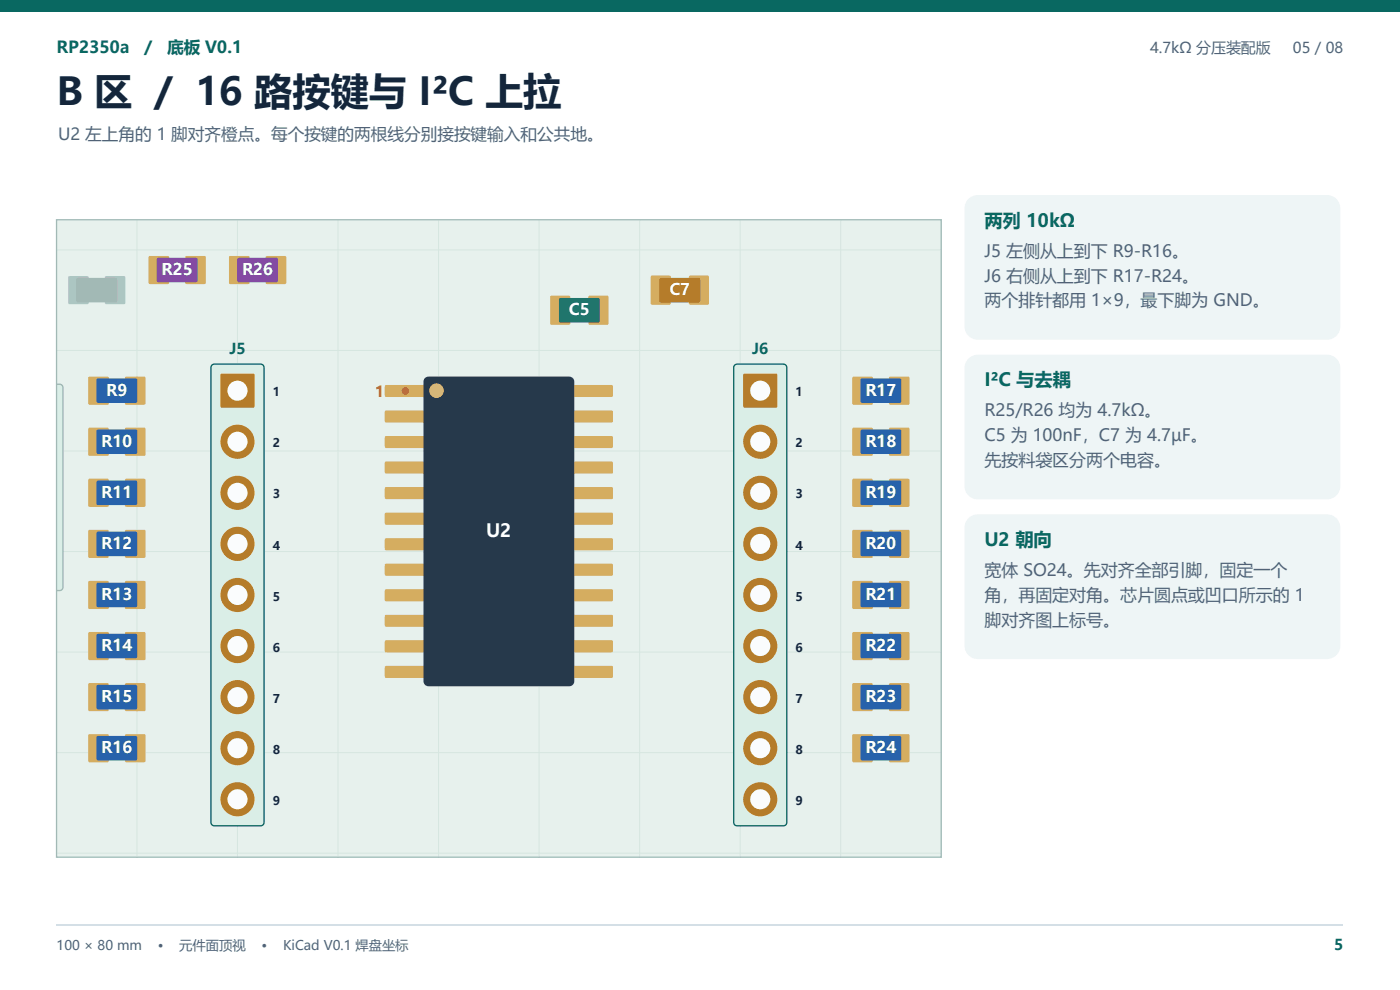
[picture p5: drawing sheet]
<svg xmlns="http://www.w3.org/2000/svg" width="297mm" height="210mm" viewBox="0 0 297 210" stroke-linecap="round" stroke-linejoin="round" font-family="sans-serif">
<path d="M0 0h297v2.5h-297z" fill-rule="evenodd" fill="#096861"/>
<path d="M12 196.1h273" fill="none" stroke="#d4dfe6" stroke-width=".25"/>
<path d="M11.9 46.6h187.8v135.3h-187.8z" fill-rule="evenodd" fill="#e7f1ed" stroke="#698d85" stroke-width=".28"/>
<g fill="none" stroke="#d6e6e0" stroke-width=".21">
<path d="M11.9 53h187.8M29.1 46.6v135.3M50.4 46.6v135.3M71.7 46.6v135.3M93 46.6v135.3M114.4 46.6v135.3M135.7 46.6v135.3M157 46.6v135.3M178.3 46.6v135.3M199.7 46.6v135.3M11.9 74.3h187.8M11.9 95.7h187.8"/>
<path d="M11.9 117h187.8M11.9 138.3h187.8M11.9 159.6h187.8M11.9 181h187.8"/>
</g>
<g fill="#d5ad60">
<path d="M18.9 101.6h3.9l.2 .1 .1 5.5-.2 .3h-3.9l-.2-.1-.1-5.6z" fill-rule="evenodd"/>
<path d="M26.6 101.6h4l.2 .1 .1 5.5-.2 .3h-3.9l-.3-.1v-5.6z" fill-rule="evenodd"/>
</g>
<path d="M20.6 102h8.3l.2 .3v4.7l-.3 .1h-8.2l-.1-.3v-4.5z" fill-rule="evenodd" fill="#2762ab"/>
<g fill="#d5ad60">
<path d="M180.8 145l.3-.1h3.8l.2 .1 .1 5.6-.2 .2-3.9 .1-.3-.2z" fill-rule="evenodd"/>
<path d="M188.7 144.9h4l.2 .1 .1 5.6-.2 .2-3.9 .1-.3-.2v-5.5z" fill-rule="evenodd"/>
</g>
<path d="M182.6 145.4l.3-.1h8.1l.2 .3v4.7l-.3 .2-8.2-.1-.2-.3z" fill-rule="evenodd" fill="#2762ab"/>
<g fill="#d5ad60">
<path d="M180.8 155.9l.3-.2h3.8l.2 .2 .1 5.5-.2 .3h-3.9l-.3-.1z" fill-rule="evenodd"/>
<path d="M188.7 155.8l4-.1 .2 .2 .1 5.5-.2 .3h-3.9l-.3-.1v-5.6z" fill-rule="evenodd"/>
</g>
<path d="M182.6 156.3l.3-.2 8.1 .1 .2 .3v4.6l-.3 .2h-8.2l-.2-.3z" fill-rule="evenodd" fill="#2762ab"/>
<g fill="#d5ad60">
<path d="M18.8 80l.2-.1h3.8l.2 .1 .1 5.6-.2 .2-3.9 .1-.2-.2z" fill-rule="evenodd"/>
<path d="M26.5 80l.3-.1h3.8l.2 .1 .1 5.6-.2 .2-3.9 .1-.3-.2z" fill-rule="evenodd"/>
</g>
<path d="M20.6 80.3h8.3l.2 .3v4.7l-.3 .2-8.2-.1-.1-.3v-4.5z" fill-rule="evenodd" fill="#2762ab"/>
<g fill="#d5ad60">
<path d="M31.6 54.3h4l.2 .1 .1 5.6-.2 .2-3.9 .1-.3-.2v-5.5z" fill-rule="evenodd"/>
<path d="M39.3 54.4l.3-.1h3.8l.2 .1 .1 5.6-.2 .2-3.9 .1-.3-.2z" fill-rule="evenodd"/>
</g>
<path d="M33.3 54.9l.3-.2h8.1l.2 .3v4.7l-.3 .2-8.2-.1-.1-.3z" fill-rule="evenodd" fill="#824ba9"/>
<g fill="#d5ad60">
<path d="M48.6 54.4l.3-.1h3.8l.2 .1v5.6l-.1 .2-3.9 .1-.3-.2z" fill-rule="evenodd"/>
<path d="M56.5 54.3h3.9l.3 .1v5.6l-.1 .2-4 .1-.2-.2v-5.5z" fill-rule="evenodd"/>
</g>
<path d="M50.4 54.9l.3-.2h8.1l.2 .3-.1 4.7-.3 .2-8.1-.1-.2-.3z" fill-rule="evenodd" fill="#824ba9"/>
<g fill="#b4c5bf">
<path d="M14.6 58.6h3.9l.3 .1v5.5l-.1 .3h-4l-.2-.1-.1-5.6z" fill-rule="evenodd"/>
<path d="M22.4 58.6h3.9l.3 .1v5.5l-.1 .3h-4l-.2-.1-.1-5.6z" fill-rule="evenodd"/>
</g>
<path d="M16.4 59h8.3l.2 .3-.1 4.7-.3 .1h-8.1l-.2-.3v-4.5z" fill-rule="evenodd" fill="#a1b6b1"/>
<g fill="#d5ad60">
<path d="M18.9 155.8l3.9-.1 .2 .2 .1 5.5-.2 .3h-3.9l-.2-.1-.1-5.6z" fill-rule="evenodd"/>
<path d="M26.6 155.8l4-.1 .2 .2 .1 5.5-.2 .3h-3.9l-.3-.1v-5.6z" fill-rule="evenodd"/>
</g>
<path d="M20.6 156.2h8.3l.2 .3v4.6l-.3 .2h-8.2l-.1-.3v-4.5z" fill-rule="evenodd" fill="#2762ab"/>
<g fill="#d5ad60">
<path d="M18.9 144.9h3.9l.2 .1 .1 5.6-.2 .2-3.9 .1-.2-.2-.1-5.5z" fill-rule="evenodd"/>
<path d="M26.6 144.9h4l.2 .1 .1 5.6-.2 .2-3.9 .1-.3-.2v-5.5z" fill-rule="evenodd"/>
</g>
<path d="M20.5 145.4l.3-.1h8.1l.2 .3v4.7l-.3 .2-8.2-.1-.1-.3z" fill-rule="evenodd" fill="#2762ab"/>
<g fill="#d5ad60">
<path d="M180.8 134.2l.3-.1h3.8l.2 .1 .1 5.5-.2 .3h-3.9l-.3-.1z" fill-rule="evenodd"/>
<path d="M188.7 134.1h4l.2 .1 .1 5.5-.2 .3h-3.9l-.3-.1v-5.6z" fill-rule="evenodd"/>
</g>
<path d="M182.6 134.6l.3-.2 8.1 .1 .2 .3v4.7l-.3 .1h-8.2l-.2-.3z" fill-rule="evenodd" fill="#2762ab"/>
<path d="M155.9 77.4l.5-.2h9.8a.71 .71 0 0 1 .7 .7v96.6a.71 .71 0 0 1-.7 .7h-9.8a.71 .71 0 0 1-.7-.7v-96.6z" fill-rule="evenodd" fill="#daeee7" stroke="#0a645f" stroke-width=".28"/>
<path d="M157.8 79.3l6.8-.1 .3 .2v6.8l-.1 .3h-6.9l-.2-.1v-6.9z" fill-rule="evenodd" fill="#b57c2a"/>
<circle cx="161.3" cy="82.9" r="2.13" fill="#fafcfd"/>
<circle cx="161.3" cy="93.7" r="3.6" fill="#b57c2a"/>
<circle cx="161.3" cy="93.7" r="2.13" fill="#fafcfd"/>
<circle cx="161.3" cy="104.5" r="3.6" fill="#b57c2a"/>
<circle cx="161.3" cy="104.5" r="2.13" fill="#fafcfd"/>
<circle cx="161.3" cy="115.4" r="3.6" fill="#b57c2a"/>
<circle cx="161.3" cy="115.4" r="2.13" fill="#fafcfd"/>
<circle cx="161.3" cy="126.2" r="3.6" fill="#b57c2a"/>
<circle cx="161.3" cy="126.2" r="2.13" fill="#fafcfd"/>
<circle cx="161.3" cy="137" r="3.6" fill="#b57c2a"/>
<circle cx="161.3" cy="137" r="2.13" fill="#fafcfd"/>
<circle cx="161.3" cy="147.9" r="3.6" fill="#b57c2a"/>
<circle cx="161.3" cy="147.9" r="2.13" fill="#fafcfd"/>
<circle cx="161.3" cy="158.7" r="3.6" fill="#b57c2a"/>
<circle cx="161.3" cy="158.7" r="2.13" fill="#fafcfd"/>
<circle cx="161.3" cy="169.5" r="3.6" fill="#b57c2a"/>
<circle cx="161.3" cy="169.5" r="2.13" fill="#fafcfd"/>
<g fill="#d5ad60">
<path d="M18.9 112.4h3.9l.2 .1 .1 5.6-.2 .2-3.9 .1-.2-.2-.1-5.5z" fill-rule="evenodd"/>
<path d="M26.6 112.4h4l.2 .1 .1 5.6-.2 .2-3.9 .1-.3-.2v-5.5z" fill-rule="evenodd"/>
</g>
<path d="M20.6 112.8h8.3l.2 .3v4.7l-.3 .2-8.2-.1-.1-.3v-4.5z" fill-rule="evenodd" fill="#2762ab"/>
<g fill="#d5ad60">
<path d="M180.8 90.9l.3-.2h3.8l.2 .2 .1 5.5-.2 .3h-3.9l-.3-.1z" fill-rule="evenodd"/>
<path d="M188.7 90.8l4-.1 .2 .2 .1 5.5-.2 .3h-3.9l-.3-.1v-5.6z" fill-rule="evenodd"/>
</g>
<path d="M182.6 91.3l.3-.2 8.1 .1 .2 .3v4.6l-.3 .2h-8.2l-.2-.3z" fill-rule="evenodd" fill="#2762ab"/>
<g fill="#d5ad60">
<path d="M180.8 112.5l.3-.1h3.8l.2 .1 .1 5.6-.2 .2-3.9 .1-.3-.2z" fill-rule="evenodd"/>
<path d="M188.6 112.5l.3-.1h3.8l.2 .1 .1 5.6-.2 .2-3.9 .1-.3-.2z" fill-rule="evenodd"/>
</g>
<path d="M182.6 112.9l.3-.1h8.1l.2 .3v4.7l-.3 .2-8.2-.1-.2-.3z" fill-rule="evenodd" fill="#2762ab"/>
<path d="M45 77.4l.5-.2h9.8a.71 .71 0 0 1 .7 .7v96.6a.71 .71 0 0 1-.7 .7h-9.8a.71 .71 0 0 1-.7-.7v-96.6z" fill-rule="evenodd" fill="#daeee7" stroke="#0a645f" stroke-width=".28"/>
<path d="M46.9 79.3l6.8-.1 .3 .2v6.8l-.1 .3h-6.9l-.2-.1v-6.9z" fill-rule="evenodd" fill="#b57c2a"/>
<circle cx="50.4" cy="82.9" r="2.13" fill="#fafcfd"/>
<circle cx="50.4" cy="93.7" r="3.6" fill="#b57c2a"/>
<circle cx="50.4" cy="93.7" r="2.13" fill="#fafcfd"/>
<circle cx="50.4" cy="104.5" r="3.6" fill="#b57c2a"/>
<circle cx="50.4" cy="104.5" r="2.13" fill="#fafcfd"/>
<circle cx="50.4" cy="115.4" r="3.6" fill="#b57c2a"/>
<circle cx="50.4" cy="115.4" r="2.13" fill="#fafcfd"/>
<circle cx="50.4" cy="126.2" r="3.6" fill="#b57c2a"/>
<circle cx="50.4" cy="126.2" r="2.13" fill="#fafcfd"/>
<circle cx="50.4" cy="137" r="3.6" fill="#b57c2a"/>
<circle cx="50.4" cy="137" r="2.13" fill="#fafcfd"/>
<circle cx="50.4" cy="147.9" r="3.6" fill="#b57c2a"/>
<circle cx="50.4" cy="147.9" r="2.13" fill="#fafcfd"/>
<circle cx="50.4" cy="158.7" r="3.6" fill="#b57c2a"/>
<circle cx="50.4" cy="158.7" r="2.13" fill="#fafcfd"/>
<circle cx="50.4" cy="169.5" r="3.6" fill="#b57c2a"/>
<circle cx="50.4" cy="169.5" r="2.13" fill="#fafcfd"/>
<g fill="#d5ad60">
<path d="M18.9 123.3l3.9-.1 .2 .2 .1 5.5-.2 .3h-3.9l-.2-.1-.1-5.6z" fill-rule="evenodd"/>
<path d="M26.6 123.3l4-.1 .2 .2 .1 5.5-.2 .3h-3.9l-.3-.1v-5.6z" fill-rule="evenodd"/>
</g>
<path d="M20.5 123.8l.3-.2 8.1 .1 .2 .3v4.6l-.3 .2h-8.2l-.1-.3z" fill-rule="evenodd" fill="#2762ab"/>
<g fill="#d5ad60">
<path d="M180.8 80l.3-.1h3.8l.2 .1 .1 5.6-.2 .2-3.9 .1-.3-.2z" fill-rule="evenodd"/>
<path d="M188.6 80l.3-.1h3.8l.2 .1 .1 5.6-.2 .2-3.9 .1-.3-.2z" fill-rule="evenodd"/>
</g>
<path d="M182.6 80.4l.3-.1h8.1l.2 .3v4.7l-.3 .2-8.2-.1-.2-.3z" fill-rule="evenodd" fill="#2762ab"/>
<g fill="#d5ad60">
<path d="M138.1 58.6l.2-.1h3.7l.3 .1v5.8l-.1 .2h-3.9l-.2-.1z" fill-rule="evenodd"/>
<path d="M146.2 58.6l.2-.1h3.7l.3 .1v5.8l-.1 .2h-3.9l-.2-.1z" fill-rule="evenodd"/>
</g>
<path d="M139.9 59.1l.3-.2 8.2 .1 .2 .3-.1 4.7-.3 .1h-8.1l-.2-.3z" fill-rule="evenodd" fill="#916615"/>
<g fill="#d5ad60">
<path d="M18.9 90.8l3.9-.1 .2 .2 .1 5.5-.2 .3h-3.9l-.2-.1-.1-5.6z" fill-rule="evenodd"/>
<path d="M26.6 90.8l4-.1 .2 .2 .1 5.5-.2 .3h-3.9l-.3-.1v-5.6z" fill-rule="evenodd"/>
</g>
<path d="M20.6 91.2h8.3l.2 .3v4.6l-.3 .2h-8.2l-.1-.3v-4.5z" fill-rule="evenodd" fill="#2762ab"/>
<g fill="#d5ad60">
<path d="M180.8 101.7l.3-.1h3.8l.2 .1 .1 5.5-.2 .3h-3.9l-.3-.1z" fill-rule="evenodd"/>
<path d="M188.7 101.6h4l.2 .1 .1 5.5-.2 .3h-3.9l-.3-.1v-5.6z" fill-rule="evenodd"/>
</g>
<path d="M182.6 102.1l.3-.2 8.1 .1 .2 .3v4.7l-.3 .1h-8.2l-.2-.3z" fill-rule="evenodd" fill="#2762ab"/>
<g fill="#d5ad60">
<path d="M180.8 123.4l.3-.2h3.8l.2 .2 .1 5.5-.2 .3h-3.9l-.3-.1z" fill-rule="evenodd"/>
<path d="M188.7 123.3l4-.1 .2 .2 .1 5.5-.2 .3h-3.9l-.3-.1v-5.6z" fill-rule="evenodd"/>
</g>
<path d="M182.6 123.8l.3-.2 8.1 .1 .2 .3v4.6l-.3 .2h-8.2l-.2-.3z" fill-rule="evenodd" fill="#2762ab"/>
<g fill="#d5ad60">
<path d="M18.9 134.1h3.9l.2 .1 .1 5.5-.2 .3h-3.9l-.2-.1-.1-5.6z" fill-rule="evenodd"/>
<path d="M26.6 134.1h4l.2 .1 .1 5.5-.2 .3h-3.9l-.3-.1v-5.6z" fill-rule="evenodd"/>
</g>
<path d="M20.6 134.5h8.3l.2 .3v4.7l-.3 .1h-8.2l-.1-.3v-4.5z" fill-rule="evenodd" fill="#2762ab"/>
<path d="M11.9 81.5h.8a.71 .71 0 0 1 .7 .7v42.4a.71 .71 0 0 1-.7 .7h-.8z" fill-rule="evenodd" fill="#daeee7" stroke="#a1b6b1" stroke-width=".28"/>
<g fill="#d5ad60">
<path d="M116.7 62.9l.3-.2h3.7l.2 .2 .1 5.7-.2 .3h-3.8l-.3-.1z" fill-rule="evenodd"/>
<path d="M124.9 62.9l.2-.2h3.7l.2 .2 .1 5.7-.2 .3h-3.8l-.2-.1z" fill-rule="evenodd"/>
</g>
<path d="M118.6 63.4l.3-.2 8.1 .1 .2 .3v4.6l-.3 .2h-8.2l-.1-.3z" fill-rule="evenodd" fill="#1c7569"/>
<g fill="#d5ad60">
<path d="M81.7 81.8l.2-.1h8.2l.3 .2v2l-.3 .3h-8.2l-.3-.3z" fill-rule="evenodd"/>
<path d="M81.7 87.2l.2-.1h8.2l.3 .3v1.9l-.3 .3h-8.2l-.3-.3z" fill-rule="evenodd"/>
<path d="M81.8 92.5h8.3l.3 .3v2l-.3 .2h-8.2l-.3-.2v-2z" fill-rule="evenodd"/>
<path d="M81.7 98l.2-.1h8.2l.3 .3v2l-.3 .3h-8.2l-.3-.3z" fill-rule="evenodd"/>
<path d="M81.8 103.4l8.3-.1 .3 .3v2l-.3 .3h-8.2l-.3-.3v-2z" fill-rule="evenodd"/>
<path d="M81.7 108.9l.2-.2h8.2l.3 .3v2l-.3 .3h-8.2l-.3-.3z" fill-rule="evenodd"/>
<path d="M81.7 114.3l.2-.1h8.2l.3 .2v2l-.3 .3h-8.2l-.3-.3z" fill-rule="evenodd"/>
<path d="M81.7 119.7l.2-.1h8.2l.3 .3v2l-.3 .2h-8.2l-.3-.2z" fill-rule="evenodd"/>
<path d="M81.7 125.1l.2-.1h8.2l.3 .3v2l-.3 .3h-8.2l-.3-.3z" fill-rule="evenodd"/>
<path d="M81.7 130.5l.2-.1h8.2l.3 .3v2l-.3 .3h-8.2l-.3-.3z" fill-rule="evenodd"/>
<path d="M81.7 136l.2-.2h8.2l.3 .3v2l-.3 .3h-8.2l-.3-.3z" fill-rule="evenodd"/>
<path d="M81.7 141.4l.2-.2h8.2l.3 .3v2l-.3 .3h-8.2l-.3-.3z" fill-rule="evenodd"/>
<path d="M121.4 141.3l8.4-.1 .2 .3v2l-.2 .3h-8.2l-.3-.3v-2z" fill-rule="evenodd"/>
<path d="M121.3 136l.3-.2h8.2l.2 .3v2l-.2 .3h-8.2l-.3-.3z" fill-rule="evenodd"/>
<path d="M121.4 130.4h8.4l.2 .3v2l-.2 .3h-8.2l-.3-.3v-2z" fill-rule="evenodd"/>
<path d="M121.4 125h8.4l.2 .3v2l-.2 .3h-8.2l-.3-.3v-2z" fill-rule="evenodd"/>
<path d="M121.4 119.6h8.4l.2 .3v2l-.2 .2h-8.2l-.3-.2v-2z" fill-rule="evenodd"/>
<path d="M121.3 114.3l.3-.1h8.2l.2 .2v2l-.2 .3h-8.2l-.3-.3z" fill-rule="evenodd"/>
<path d="M121.3 108.9l.3-.2h8.2l.2 .3v2l-.2 .3h-8.2l-.3-.3z" fill-rule="evenodd"/>
<path d="M121.4 103.4l8.4-.1 .2 .3v2l-.2 .3h-8.2l-.3-.3v-2z" fill-rule="evenodd"/>
<path d="M121.3 98l.3-.1h8.2l.2 .3v2l-.2 .3h-8.2l-.3-.3z" fill-rule="evenodd"/>
<path d="M121.4 92.5h8.4l.2 .3v2l-.2 .2h-8.2l-.3-.2v-2z" fill-rule="evenodd"/>
<path d="M121.3 87.2l.3-.1h8.2l.2 .3v1.9l-.2 .3h-8.2l-.3-.3z" fill-rule="evenodd"/>
<path d="M121.3 81.8l.3-.1h8.2l.2 .2v2l-.2 .3h-8.2l-.3-.3z" fill-rule="evenodd"/>
</g>
<path d="M90.3 80.1l.6-.2h29.9a1.06 1.06 0 0 1 1 1v63.6a1.06 1.06 0 0 1-1 1.1h-29.9a1.06 1.06 0 0 1-1.1-1.1v-63.6z" fill-rule="evenodd" fill="#26394b"/>
<circle cx="92.6" cy="82.9" r="1.54" fill="#ffcb77"/>
<circle cx="86" cy="82.9" r=".77" fill="#a43716"/>
<path d="M12 46.6h187.7v135.2h-187.7z" fill="none" stroke="#a3beb7" stroke-width=".28"/>
<g fill="#eef5f6">
<path d="M205.7 42l1.1-.6h.6h74.1a2.82 2.82 0 0 1 2.8 2.8v25a2.82 2.82 0 0 1-2.8 2.9h-74.1a2.82 2.82 0 0 1-2.8-2.9v-25a2.82 2.82 0 0 1 1.1-2.2z" fill-rule="evenodd"/>
<path d="M205.7 75.9l1.1-.6 .6-.1h74.1a2.82 2.82 0 0 1 2.8 2.9v25a2.82 2.82 0 0 1-2.8 2.8h-74.1a2.82 2.82 0 0 1-2.8-2.8v-25a2.82 2.82 0 0 1 1.1-2.2z" fill-rule="evenodd"/>
<path d="M205.7 109.7l1.1-.5 .6-.1h74.1a2.82 2.82 0 0 1 2.8 2.8v25.1a2.82 2.82 0 0 1-2.8 2.8h-74.1a2.82 2.82 0 0 1-2.8-2.8v-25.1a2.82 2.82 0 0 1 1.1-2.2z" fill-rule="evenodd"/>
</g>
<text font-size="8.1" fill="#14263b" x="12" y="22.2">B 区 / 16 路按键与 I²C 上拉</text>
<g font-size="3.9" fill="#096861">
<text x="208.8" y="48.1">两列 10kΩ</text>
<text x="208.8" y="81.9">I²C 与去耦</text>
<text x="208.8" y="115.8">U2 朝向</text>
</g>
<text font-size="3.9" fill="#fff" x="103.1" y="114">U2</text>
<g font-size="3.6" fill="#50637a">
<text x="208.8" y="54.4">J5 左侧从上到下 R9-R16。</text>
<text x="208.8" y="59.7">J6 右侧从上到下 R17-R24。</text>
<text x="208.8" y="65">两个排针都用 1×9，最下脚为 GND。</text>
<text x="208.8" y="88.3">R25/R26 均为 4.7kΩ。</text>
<text x="208.8" y="93.6">C5 为 100nF，C7 为 4.7µF。</text>
<text x="208.8" y="98.9">先按料袋区分两个电容。</text>
<text x="208.8" y="122.2">宽体 SO24。先对齐全部引脚，固定一个</text>
<text x="208.8" y="127.4">角，再固定对角。芯片圆点或凹口所示的 1</text>
<text x="208.8" y="132.7">脚对齐图上标号。</text>
</g>
<g font-size="3.5" fill="#096861">
<text x="12" y="11.3">RP2350a</text>
<text x="30.6" y="11.3">/</text>
<text x="35.5" y="11.3">底板 V0.1</text>
</g>
<text font-size="3.5" fill="#50637a" x="12.3" y="29.6">U2 左上角的 1 脚对齐橙点。每个按键的两根线分别接按键输入和公共地。</text>
<g font-size="3.4" fill="#fff">
<text x="34.3" y="58.3">R25</text>
<text x="51.4" y="58.3">R26</text>
<text x="142" y="62.6">C7</text>
<text x="120.7" y="66.9">C5</text>
<text x="22.5" y="83.9">R9</text>
<text x="183.6" y="83.9">R17</text>
<text x="21.5" y="94.8">R10</text>
<text x="183.6" y="94.8">R18</text>
<text x="21.5" y="105.6">R11</text>
<text x="183.6" y="105.6">R19</text>
<text x="21.5" y="116.4">R12</text>
<text x="183.6" y="116.4">R20</text>
<text x="21.5" y="127.3">R13</text>
<text x="183.6" y="127.3">R21</text>
<text x="21.5" y="138.1">R14</text>
<text x="183.6" y="138.1">R22</text>
<text x="21.5" y="148.9">R15</text>
<text x="183.6" y="148.9">R23</text>
<text x="21.5" y="159.8">R16</text>
<text x="183.6" y="159.8">R24</text>
</g>
<g font-size="3.2" fill="#50637a">
<text x="244" y="11.3">4.7kΩ 分压装配版</text>
<text x="274.3" y="11.3">05 / 08</text>
</g>
<g font-size="3.2" fill="#096861">
<text x="48.7" y="75.2">J5</text>
<text x="159.6" y="75.2">J6</text>
<text x="283" y="201.5">5</text>
</g>
<text font-size="3.2" fill="#aa4016" x="79.6" y="84.1">1</text>
<g font-size="2.8" fill="#50637a">
<text x="12" y="201.5">100 × 80 mm</text>
<text x="33.5" y="201.5">•</text>
<text x="38" y="201.5">元件面顶视</text>
<text x="55.5" y="201.5">•</text>
<text x="60.1" y="201.5">KiCad V0.1 焊盘坐标</text>
</g>
<g font-size="2.5" fill="#14263b">
<text x="57.8" y="84.1">1</text>
<text x="168.7" y="84.1">1</text>
<text x="57.8" y="94.9">2</text>
<text x="168.7" y="94.9">2</text>
<text x="57.8" y="105.7">3</text>
<text x="168.7" y="105.7">3</text>
<text x="57.8" y="116.6">4</text>
<text x="168.7" y="116.6">4</text>
<text x="57.8" y="127.4">5</text>
<text x="168.7" y="127.4">5</text>
<text x="57.8" y="138.2">6</text>
<text x="168.7" y="138.2">6</text>
<text x="57.8" y="149.1">7</text>
<text x="168.7" y="149.1">7</text>
<text x="57.8" y="159.9">8</text>
<text x="168.7" y="159.9">8</text>
<text x="57.8" y="170.7">9</text>
<text x="168.7" y="170.7">9</text>
</g>
</svg>
